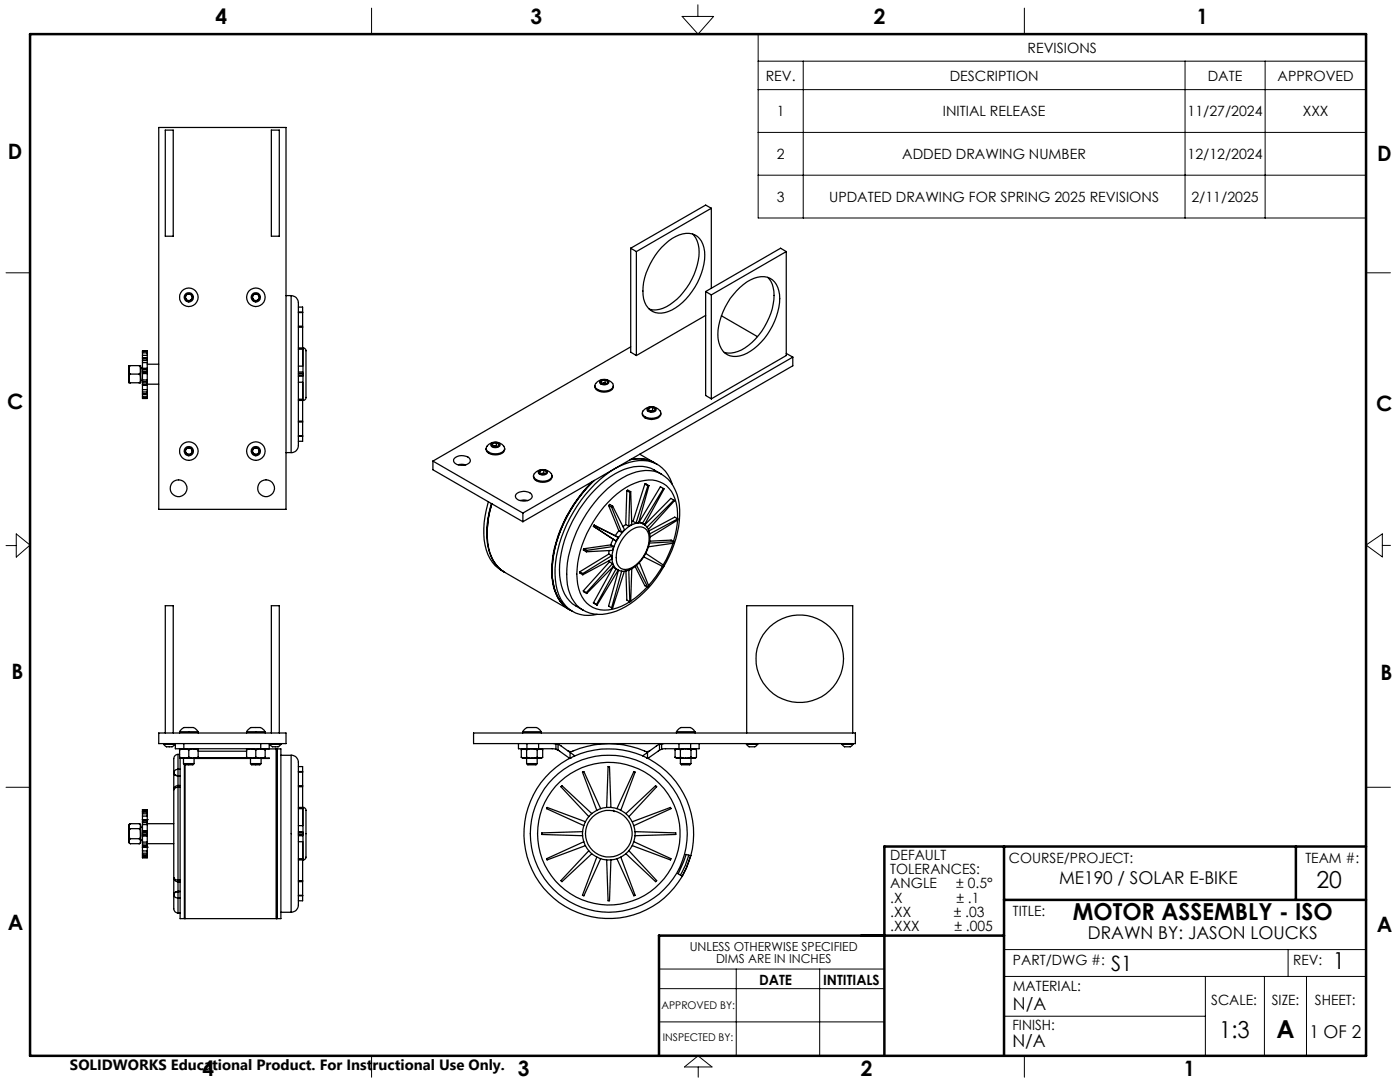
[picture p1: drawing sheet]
<svg xmlns="http://www.w3.org/2000/svg" width="279mm" height="216mm" viewBox="0 0 279 216" stroke-linecap="round" stroke-linejoin="round" font-family="sans-serif">
<g fill="none" stroke="#000" stroke-width=".25">
<path d="M31.7 25.4h25.4v76.2h-25.4zM33 26h1.6v21.1h-1.6zM54.2 26h1.5v21.1h-1.5zM37.3 58.7h.8l.4 .6-.4 .7h-.8l-.4-.7zM50.7 58.7h.7l.4 .6-.4 .7h-.7l-.4-.7zM57.1 59h1M58.1 59a1.69 1.69 0 0 1 1.4 2.2v26.3a2.91 2.91 0 0 1-.6 2.6l-.8 .2M58.1 59v31.3M125.9 49.5v20.8l1.1 .6M125.9 49.5l1.1 .7M127 50.2v20.7M132 49.4a7.5 7.5 0 0 1 5.5-2.8 3.5 3.5 0 0 1 3.1 3.6 13.1 13.1 0 0 1-7.2 12 3.5 3.5 0 0 1-5.1-3.3 12.9 12.9 0 0 1 3.7-9.5z"/>
<path d="M138.3 46.7a5.8 5.8 0 0 1 1 5.3 13.4 13.4 0 0 1-7 9.5 4.2 4.2 0 0 1-2.7 .2M140.8 58.2l1.2 .6M140.8 58.2v20.7l1.2 .7M142 41.6l-15 8.6M142 41.6v15.9M142 58.8v20.8M142 41.6l-1.2-.7-14.9 8.6M147.7 57.4a6.1 6.1 0 0 1 5.4-2.1 4 4 0 0 1 2.5 4.3 13.3 13.3 0 0 1-7.2 11.2 3.4 3.4 0 0 1-5-2.5 12.1 12.1 0 0 1 3-9.5zM153.2 55.4a5.8 5.8 0 0 1 1.1 5.3 13 13 0 0 1-7.1 9.4 4.5 4.5 0 0 1-2.7 .2M156.9 50.2l-1.1-.7-15 8.7M156.9 50.2l-14.9 8.6M156.9 50.2v20.7l-14.9 8.7"/>
<path d="M25.8 73v3.4M25.8 73h.2M25.8 76.4h.2M26 73l-.2 .1v.5a1.03 1.03 0 0 0 .1 1h.1M26 74.6l-.1 .2-.1 .4a1.06 1.06 0 0 0 .1 1.1l.1 .1M26 74.6h1.8M26 73h1.8M26 76.4h1.8M27.8 76.4h.2M27.8 74.6l.1 .1a1.03 1.03 0 0 1 .1 1.1v.4l-.2 .2M27.8 73h.1a1.06 1.06 0 0 1 .1 1.1l-.1 .5h-.1M27.8 73h.2"/>
<path d="M28 73v3.4M28 73.4h.4M28 75.9h.4M28.4 73.7v.4M28.4 74.3v.2M28.4 76.4v.3M28.4 73.5v.1M28.4 75.8v.3M28.4 74.5v1.3M28.4 76.8h.1M28.4 72.4v1.1M28.4 71.4v.2"/>
<path d="M28.4 71.9v.5M28.4 76.8v1M28.4 77.8v.4M28.4 78.5v.2M28.4 70.9v.5M28.4 70.4v.5M28.4 70.1v-.1h1v.1M28.4 78.7v.5M28.4 79.4v.1h1v-.1M28.4 70.1v.3M28.4 71.6v.3M28.4 73.6v.1"/>
<path d="M28.4 74.1v.2M28.4 76.1v.3M28.4 76.7v.1M28.4 78.2v.3M28.4 79.2v.2M28.4 73.5h1M28.4 76.8h1M28.4 71.4h1M28.4 78.7h1M28.4 73.7h1M28.4 74.1h1M28.4 74.3h1"/>
<path d="M28.4 73.6h1M28.4 74.5h1M28.4 76.4h1M28.4 76.7h1M28.4 76.1h1M28.4 75.8h1M28.4 72.4h1M28.4 71.6h1M28.4 71.9h1M28.4 77.8h1M28.4 78.2h1M28.4 78.5h1"/>
<path d="M28.4 70.9h1M28.4 70.4h1M28.4 70.1h1M28.4 79.2h1M28.4 79.4h1M29.4 73.7v.4M29.4 74.3v.2M29.4 76.4v.3M29.4 73.5v.1M29.4 75.8v.3M29.4 74.5v1.3M29.4 76.8h.1"/>
<path d="M29.4 72.4v1.1M29.4 71.4v.2M29.4 71.9v.5M29.4 76.8v1M29.4 77.8v.4M29.4 78.5v.2M29.4 70.9v.5M29.4 70.4v.5M29.4 78.7v.5M29.4 70.1v.3M29.4 71.6v.3M29.4 73.6v.1"/>
<path d="M29.4 74.1v.2M29.4 76.1v.3M29.4 76.7v.1M29.4 78.2v.3M29.4 79.2v.2M29.4 72.7h2.3M29.4 76.7h2.3M59.5 61.3h.9v11.8h-.9M59.5 74.2h.9v.9h-.9M59.5 76.3h.9v11.8h-.9M59.5 79.9h1M59.5 69.4h1"/>
<path d="M59.5 74.5h.9M59.5 74.8h.9M59.5 69.7h.9M59.5 79.7h.9M59.5 65.1h.9M59.5 65.3h.9M59.5 62.4h.9M59.5 62.3h.9M60.5 69.4a.69 .69 0 0 1 .6 1v8.4a.78 .78 0 0 1-.6 1.1M60.5 69.4v10.5M118.7 76.9a1.25 1.25 0 0 0 1.4 1.3h.5a1.51 1.51 0 0 0 1.8-1.3M118.9 76.5a2.03 2.03 0 0 1 3.5 .4 1.59 1.59 0 0 1-1.8 1.1 1.67 1.67 0 0 1-1.9-1.1z"/>
<path d="M119.7 76.1a1.07 1.07 0 0 1 1.8 .2 1.1 1.1 0 0 1-1.8 0zM120.1 76v.5M120.2 76.6l.2-.1zM120.8 76.4l.2 .2-.6-.1M120.8 75.8l.5 .3-.2 .5-.7 .1-.6-.3 .3-.4M120.8 75.8l-.7 .2M120.8 75.8v.6M120.8 76.4l-.4 .1M125.9 69.2l-39.5 22.8M140.8 62.9l-13.8 8M144 63l7.2 4.2M156.9 70.5l1.3 .8"/>
<path d="M158.2 71.3l-53.8 31.1M158.2 71.3v1.7l-53.8 31.1M37.3 89.4h.8l.4 .6-.4 .7h-.8l-.4-.7zM50.7 89.4h.7l.4 .6-.4 .7h-.7l-.4-.7zM57.1 90.3h1M59.5 84h.9M59.5 84.2h.9M59.5 87h.9M59.5 87.1h.9M86.4 92l18 10.4M86.4 92v1.7l18 10.4M90.7 91.5a2.23 2.23 0 0 1 3.1 .2 1.11 1.11 0 0 1-1.3 1.2h-.5a1.25 1.25 0 0 1-1.5-1.2z"/>
<path d="M91.4 92.7l.7-.1 .9 .1M97 89.5a1.25 1.25 0 0 0 1.4 1.2l.5 .1a1.52 1.52 0 0 0 1.8-1.3M97.5 88.7a2.02 2.02 0 0 1 3.2 .8 2.07 2.07 0 0 1-2.8 .9 .93 .93 0 0 1-.8-.7 .93 .93 0 0 1 .4-1zM98.1 88.4l.6-.1a.66 .66 0 0 1 .8 0 .66 .66 0 0 1 .2 .7l-.3 .2a1.06 1.06 0 0 1-1.5-.4zM98.3 88.5v.5M98.5 89.1l.2-.1zM98.7 89l.6 .1M99.1 88.4l.5 .3-.2 .4-.7 .1-.6-.3 .2-.4M99.1 88.4l-.8 .1M99.1 88.4v.6M99.1 89l.2 .1M99.1 89h-.4"/>
<path d="M103 98.6a2.23 2.23 0 0 1 3.2 .2 1.11 1.11 0 0 1-1.4 1.2h-.4a1.25 1.25 0 0 1-1.5-1.2zM103.8 99.9l.7-.1 .8 .1M106.5 94.9a1.25 1.25 0 0 0 1.3 1.3h.5a1.51 1.51 0 0 0 1.9-1.3M106.6 94.5a2.03 2.03 0 0 1 3.6 .4 2.09 2.09 0 0 1-3.2 .8 .78 .78 0 0 1-.4-1.2zM107.5 94.1a1.07 1.07 0 0 1 1.8 .2 1.1 1.1 0 0 1-1.9 0zM107.8 93.9v.6M108.2 94.5h-.3M108.5 94.4l.3 .2-.6-.1M108.5 93.8l.6 .3-.2 .4-.8 .2-.5-.3 .2-.5M108.5 93.8l-.7 .1M108.5 93.8v.6M108.5 94.4l-.3 .1"/>
<path d="M118.2 96.1a27.3 27.3 0 0 0-8.1 17.2 9.7 9.7 0 0 0 2.3 7.4l1.2 .9-12.9-7.4a7.6 7.6 0 0 1-3.4-6.1 19.2 19.2 0 0 1 .9-7.6M118.6 95.9a26.8 26.8 0 0 0-8.4 18.3 9.1 9.1 0 0 0 2.3 6.5M118.6 95.8a26.8 26.8 0 0 0-8.4 18.5 8.5 8.5 0 0 0 3.4 7.3l.7 .4M120.4 98.4a14.1 14.1 0 0 1 8.4-4.5 6.3 6.3 0 0 1 6.3 4.8 18.3 18.3 0 0 1-2.1 13.4 20.8 20.8 0 0 1-10 9.9 7.1 7.1 0 0 1-7.9-1.2 9.6 9.6 0 0 1-2-7.4 24.9 24.9 0 0 1 7.3-15zM125.1 97.9l.2-.1 .6 .3M125.1 97.9l-.2 6.8M125.1 97.9l.6 .3M125.7 98.2l-.2 6.8M125.7 91.8a6.7 6.7 0 0 1 5.5 .9M125.9 98.1l.2 6.6-.6 .3M125.9 98.1l-.2 .1M127.7 90.6l2.8 1.7a6.6 6.6 0 0 0-4.6-.6"/>
<path d="M128.2 82.4a1.24 1.24 0 0 0 1.3 1.2h1a1.24 1.24 0 0 0 1.4-1.2M128.3 82a2.02 2.02 0 0 1 3.6 .4 1.54 1.54 0 0 1-1.9 1.1 1.54 1.54 0 0 1-1.8-1.1zM128.7 96.6h.2l.6 .3M128.7 96.6l-2.4 7.4M128.7 96.6l.6 .3M129.2 81.6a1.09 1.09 0 0 1 1.8 .2 1.08 1.08 0 0 1-1.9-.1zM129.3 96.9l-2.4 7.5M129.5 96.9l-2 7.4-.6 .1M129.5 81.4v.6M129.5 96.9h-.2M129.9 82h-.3M130.2 81.9l.3 .2-.6-.1"/>
<path d="M130.2 81.3l.6 .3-.2 .4-.8 .1-.5-.3 .2-.4M130.2 81.3l-.7 .1M130.2 81.3v.6M130.2 81.9l-.3 .1M132 94.6a7.9 7.9 0 0 0-9.3-.1 24.6 24.6 0 0 0-11 19.2 8 8 0 0 0 3.2 7.2l1.4 .8M132.4 97.5l-.6-.4-4.2 7M132.4 97.5h.1l-3.9 7.2M132.4 97.5l-4.2 7M134.1 96.6a6.3 6.3 0 0 0-8.5-4.3 20.4 20.4 0 0 0-10.4 8.6 23.9 23.9 0 0 0-4.4 14.8 7 7 0 0 0 5.8 7.1l2.6-.2M134.5 99.8l-.6-.4-5.2 5.3M134.5 99.8l-5.4 5.4M134.5 99.8v.2l-5.1 5.7"/>
<path d="M97.5 100.1a16.4 16.4 0 0 0-.1 10.5 6.6 6.6 0 0 0 3.2 3.6M98.1 100.5a16.4 16.4 0 0 0-.1 10.5 7 7 0 0 0 2.7 3.2M98.1 100.5v.3a18.8 18.8 0 0 0-.9 5.6M104.4 102.4v1.7M115.7 114.1v.2l.6 .4M115.7 114.1l.6 .3M116.3 114.4v.3M116.4 117.9l.7 .5M116.4 117.9l.6 .4M116.5 109.5l-.1 .2 .6 .4M116.5 109.5l.6 .3M117 118.3l.1 .1"/>
<path d="M117.1 109.8l-.1 .3M118.4 105l3.9 2.6M118.4 105l.6 .4M118.6 104.8l4.2 2.1M118.6 104.8l-.2 .2M118.6 104.8l.6 .3M119 105.4l3.9 2.5M119.2 105.1l-.2 .3M119.2 105.1l4.2 2.1M121.5 100.9l.2-.3 .6 .4M121.5 100.9l2 5M121.5 100.9l.6 .3"/>
<path d="M121.5 110.6l-5.8 3.5M121.5 110.6l.6 .3M121.6 109.9l-.1 .7M121.6 111.9v.2M121.6 112.1l-5.2 5.8M121.6 112.1l.6 .4M121.9 108.7l-5.4 .8M121.9 108.7l.6 .3M122.1 101.2l2 5.1M122.1 110.9v.7l-5.8 3.1M122.1 110.9l-5.8 3.5M122.2 112.5l.3 .5-5.4 5.4"/>
<path d="M122.2 112.5l-5.2 5.8M122.3 101l2.3 4.7-.5 .6M122.3 101l-.2 .2M122.3 113.1v.1M122.3 107.6l-.4 1.1M122.3 113.2l-3.9 7.1M122.3 107.6l.6 .3M122.3 113.2l.6 .3M122.5 109l-.3 .8-5.2 .3M122.5 109l-5.4 .8M122.8 106.9l.6 .3M122.9 113.5l.3 .1"/>
<path d="M122.9 113.5l-3.9 7.1 .2 .1M123.4 107.2l-.5 .7M123.4 113.8l-4.2 6.9M123.4 113.8l-1.9 7.1 .6 .4M123.5 105.9l-.7 1M123.5 105.9l.6 .4M124.1 113.9l-2 7.4M124.6 114l-2.3 7.3h-.2M124.8 106.8a3.8 3.8 0 0 1 3.5-1.6 2.31 2.31 0 0 1 1.2 2.6 6.9 6.9 0 0 1-4.2 5.8 1.92 1.92 0 0 1-2.3-2.3 6.9 6.9 0 0 1 1.8-4.5zM124.9 104.7l-.6 .4M124.9 104.7l.6 .3M124.9 113.9l.2 5.8 .6 .4"/>
<path d="M125.5 113.7l.2 6.4M126.1 113.5l-.2 6.5-.2 .1M126.3 104l-.3 .1M126.3 104l.6 .4M126.8 113l1.9 3.9 .6 .3M127 112.8l2.3 4.4M127.5 104.1h.1M127.6 104.1l.6 .4M127.6 112.3l1.9 4.7-.2 .2M128.2 104.5l.3 .1M128.5 104.6h.1M128.5 104.6a3.5 3.5 0 0 0-4 1.3 7.2 7.2 0 0 0-2.2 6.6l.5 .8 .4 .3"/>
<path d="M128.5 104.6a3.7 3.7 0 0 1 1 4.3 7.4 7.4 0 0 1-4.4 5 2.25 2.25 0 0 1-1.9-.3M128.9 110.4l3.6 2.5-.1 .2-3.9-2M129.2 117.1l-1.5 1.5-1.8 1.3M129.7 108l4.2-.2 .6 .3M132.2 113l-1.2 1.9-1.6 1.9M134.3 108.4l-.8 2-1.1 2.3M134.5 108.1v.3l-5.1 .7M134.5 108.1l-4.9 .3M135.2 103.5a8.4 8.4 0 0 0-2.2-6.6 5.9 5.9 0 0 0-6.2-.5 18.8 18.8 0 0 0-9.1 9 18.3 18.3 0 0 0-2.4 11.2 5.6 5.6 0 0 0 7.8 4.7l2.6-1.2M135.2 103.8l-.2 1.9-.6 2.3M135.3 103.5l-.6-.3-5.2 2.7M135.3 103.5l-5.7 3"/>
<path d="M135.3 103.5v.3l-5.6 3.4M118.4 120.3l.2 .1M118.4 120.3l.8 .4M31.7 146.3h25.4v2.1h-25.4zM32.7 148.5l.1 .2a1.49 1.49 0 0 0 2.1-.2M32.7 148.5h2.2M32.7 148.4v.1M33 146.3v-25.4h1.6v25.4M34.7 157.6v17.5M34.7 154.2a.76 .76 0 0 0 .8 .6M34.7 154.2v3.4M34.7 154.2h.1"/>
<path d="M34.9 148.4v.1M35 148.4v1h1.7M35.5 156.7a.84 .84 0 0 0-.8 .9M35.5 150.5a1.02 1.02 0 0 0-.8 1.4v2.3M35.5 157.1a.84 .84 0 0 0-.8 .5M35.5 157.1v18.5M35.5 153.5a.79 .79 0 0 0-.8 .7M35.5 153.5v1.3M35.5 156.7v.4M35.5 154.8v1.9M35.5 150.5v3M35.5 156.7h.4"/>
<path d="M35.5 150.5h.3M35.5 157.1h.4M35.5 154.8h.4M35.5 153.5h.4M35.5 154.8h.1M35.8 146l.3-.4a1.43 1.43 0 0 1 1.6-.4 1.6 1.6 0 0 1 1.8 .8M35.8 149.6a2.09 2.09 0 0 1 1.9 0M35.8 151.1l1 .2M35.8 151.1v.2h1M35.8 149.4v.2M35.8 146h3.7M35.8 146v.3"/>
<path d="M35.8 149.6v1.5M35.9 151.3v32h.9v-30.8M36.6 152.4h2.1M36.6 152.4l.3 .2h1.6l.2-.2M36.6 151.3v1.1M36.7 148.4v1M36.7 149.4h15.3M36.8 151.3h1.8M36.9 152.6v30.7M37.7 151.1l-.9 .2M37.7 151.1l.9 .2M37.7 149.6a2.17 2.17 0 0 1 1.8 0"/>
<path d="M37.7 149.6v1.5M38.7 152.4v-1.1h11.3v1.1M39.5 151.1l-.9 .2M39.5 149.4v.2M39.5 151.1v.2h-.9M39.5 146v.3M39.5 149.6v1.5M39.5 149.9h9.7M39.5 151.3h9.7M39.5 151.2h9.7M49.2 146l.2-.3a1.5 1.5 0 0 1 1.6-.5 1.6 1.6 0 0 1 1.9 .8M49.2 149.6a2.09 2.09 0 0 1 1.8 0"/>
<path d="M49.2 151.1l.9 .2M49.2 149.4v.2M49.2 151.1v.2h.9M49.2 146h3.7M49.2 146v.3M49.2 149.6v1.5M50 152.4h2.1M50 152.4l.2 .2h1.7l.2-.2M50.1 151.3h1.9M51 151.1l-.9 .2M51 151.1l1 .2M51 149.6a2.17 2.17 0 0 1 1.9 0"/>
<path d="M51 149.6v1.5M52 148.4v1M52.9 151.1l-.9 .2M52.9 151.1v.2h-.9M52.9 149.4v.2M52.9 146v.3M52.9 149.6v1.5M52.9 151.3h.8h-1.6v1.1M52.9 149.4h2.2M53.7 148.4v1h-1.7M53.8 148.5l.1 .2a1.49 1.49 0 0 0 2.2-.2M53.8 148.5h2.3"/>
<path d="M53.8 148.4v.1M54.2 146.3v-25.4h1.5v25.4M55.1 149.4v33.9M55.2 149.9h.1M55.3 149.4v33.9M55.3 149.4h.8v33.9h-.8M56.1 148.4v.1M56.1 150.7h2M58.1 150.7a1.59 1.59 0 0 1 1.4 2.1v26.2a3.8 3.8 0 0 1-.4 2.6l-1 .4M58.1 150.7v31.3M59.5 156.8h.9M59.5 153h.9v11.7h-.9"/>
<path d="M59.5 157h.9M59.5 154.1h.9M59.5 154h.9M94.5 146.3h76.2v2.1h-76.2zM103.5 148.4v1h1.7M104 149.6l.5-.2 .6 .2M104 151.1l.6 .2M104 149.6v1.5M104.3 146l.3-.4a1.38 1.38 0 0 1 1.5-.4 1.64 1.64 0 0 1 1.9 .8M104.3 146h3.7M104.3 149.4l-.3 .2M104.3 146v.3"/>
<path d="M104.6 151.3h1.6M105.1 149.6a2.75 2.75 0 0 1 2.1 0M105.1 151.1l1.1 .2M105.1 151.1l-.5 .2M105.1 152.4h2.1M105.1 152.4l.2 .2h1.7l.2-.2M105.1 149.6v1.5M105.1 151.3v1.1M105.2 149.4l5.7 .1M105.2 148.4v1M106.2 151.3h1.6M107.2 149.6l.5-.2 .6 .2"/>
<path d="M107.2 151.1l.6 .2M107.2 151.1l-1 .2M107.2 149.6v1.5M107.2 151.3v1.1M107.5 148.4v1M108 149.4l.3 .2M108 146v.3M108.3 151.1l-.5 .2M108.3 149.6v1.5M110.5 148.4h.4M110.9 148.4l.5 .1M110.9 149.5l.5 .2"/>
<path d="M110.9 148.4v1.1M111.4 149.7l2.4 1.6M111.4 148.5l2.4 1.6M111.4 148.5v1.2M113.2 149.8a1.02 1.02 0 0 0 1.1 .1 18.7 18.7 0 0 1 14.8 .1l.7-.2M113.8 151.3h.1M113.8 151.3l.1-.1zM113.8 150.1l.9 .7M113.8 150.1v1.2M113.8 151.3h-.1M114.7 150.8h.1M128.3 150.8h.1"/>
<path d="M129.1 151.2l.1 .1zM129.2 151.3h.1M129.2 150.1l-.9 .7M129.2 150.1v1.2M131.6 149.7l-2.4 1.6M131.6 148.5l-2.4 1.6M131.6 148.5v1.2M132 148.4l-.4 .1M132 149.5l-.4 .2M132 148.4v1.1M132.5 148.4h-.5M134.7 149.6l.5-.2 .6 .2"/>
<path d="M134.7 151.1l.6 .2M134.7 149.6v1.5M135 146l.3-.4a1.38 1.38 0 0 1 1.5-.4 1.64 1.64 0 0 1 1.9 .8M135 146h3.7M135 149.4l-.3 .2M135 146v.3M135.3 151.3h1.5M135.5 148.4v1M135.8 149.6a2.75 2.75 0 0 1 2.1 0M135.8 151.1l1 .2M135.8 151.1l-.5 .2M135.8 152.4h2.1"/>
<path d="M135.8 152.4l.2 .2h1.7l.2-.2M135.8 149.6v1.5M135.8 151.3v1.1M136.8 151.3h1.7M137.8 149.4l-5.8 .1M137.8 148.4v1M137.9 149.6l.5-.2 .6 .2M137.9 151.1l.6 .2M137.9 151.1l-1.1 .2M137.9 149.6v1.5M137.9 151.3v1.1M138.7 149.4l.3 .2"/>
<path d="M138.7 146v.3M139 151.1l-.5 .2M139 149.6v1.5M139.5 148.4v1h-1.7M149 148.5l.1 .2a1.56 1.56 0 0 0 2 0l.1-.2M149 148.5h2.2M149 148.4v.1M149 146.3v-25.4h21.2v25.4M151.2 148.4v.1M168 148.5l.1 .2a1.56 1.56 0 0 0 2 0l.2-.2M168 148.5h2.3M168 148.4v.1"/>
<path d="M170.3 148.4v.1M25.8 164.9v3M25.9 164.4l-.1 .2v3.5l.1 .2M26 168.3h.1M26 165.3a.7 .7 0 0 1-.1-.9h1.9l.2 .1v.6l-.2 .2M26 165.3a2.01 2.01 0 0 0-.1 2l.1 .1M26 167.4h-.1l-.1 .3 .1 .6h1.9M26 167.4h1.8M26 165.3h1.8M26.1 164.4h-.2M27.8 167.4a.75 .75 0 0 1 .1 .9h-.1M27.8 165.3l.2 .2v.9v.8l-.2 .2"/>
<path d="M27.8 164.4h.1M27.9 168.3h-.2M27.9 164.4l.1 .1v3.6l-.1 .2M28 164.8v3M28 165.1h.4M28 167.6h.4M28.4 166.1v.3M28.4 166.7v.1M28.4 165.8v.1M28.4 168.7v.3M28.4 166.8v1.2M28.4 163.6v.3"/>
<path d="M28.4 164.5v1.3M28.4 168v.4M28.4 164.1v.4M28.4 169.1h.1M28.4 163.5h.1M28.4 169.1v.7M28.4 162.8v.7M28.4 169.8v.5M28.4 170.6v.1M28.4 162.4v.4M28.4 161.9v.2M28.4 170.7v.2"/>
<path d="M28.4 171.1h1M28.4 161.6h1M28.4 169h1M28.4 163.5h1M28.4 170.7h1M28.4 161.9h1M28.4 166.1h1M28.4 166.4h1M28.4 166.7h1M28.4 161.6v.3M28.4 162.1v.3M28.4 163.5v.1"/>
<path d="M28.4 163.9v.2M28.4 165.9v.2M28.4 166.4v.3M28.4 168.4v.3M28.4 170.3v.3M28.4 170.9v.2M28.4 165.9h1M28.4 166.8h1M28.4 165.8h1M28.4 168.7h1M28.4 168.4h1M28.4 168h1"/>
<path d="M28.4 163.6h1M28.4 163.9h1M28.4 164.1h1M28.4 164.5h1M28.4 169.8h1M28.4 162.8h1M28.4 170.3h1M28.4 170.6h1M28.4 162.4h1M28.4 162.1h1M28.4 170.9h1M29.4 166.1v.3"/>
<path d="M29.4 166.7v.1M29.4 165.8v.1M29.4 168.7v.3M29.4 166.8v1.2M29.4 163.6v.3M29.4 164.5v1.3M29.4 168v.4M29.4 164.1v.4M29.4 169.1h.1M29.4 163.5h.1M29.4 169.1v.7M29.4 162.8v.7"/>
<path d="M29.4 169.8v.5M29.4 170.6v.1M29.4 162.4v.4M29.4 161.9v.2M29.4 170.7v.2M29.4 164.4h5.3M29.4 168.3h5.3M29.4 161.6v.3M29.4 162.1v.3M29.4 163.5v.1M29.4 163.9v.2M29.4 165.9v.2"/>
<path d="M29.4 166.4v.3M29.4 168.4v.3M29.4 170.3v.3M29.4 170.9v.2M34.7 175.1a.84 .84 0 0 0 .8 .9M34.7 178.5v1.4a2.84 2.84 0 0 0 .2 2l.6 .3M34.7 175.1a.74 .74 0 0 0 .8 .5M34.7 175.1v3.4M34.7 178.5a.79 .79 0 0 0 .8 .7M34.7 178.5h.1M35.5 177.9a.76 .76 0 0 0-.8 .6M35.5 177.9v1.3"/>
<path d="M35.5 175.6v.4M35.5 176v1.9M35.5 179.2v3M35.5 176h.4M35.5 175.6h.4M35.5 177.9h.4M35.5 179.2h.4M35.5 177.9h.1M59.5 171.6h1M59.5 161.1h1M59.5 165.9h.9v.9h-.9M59.5 168h.9v11.7h-.9"/>
<path d="M59.5 166.2h.9M59.5 166.5h.9M59.5 161.4h.9M59.5 171.3h.9M59.5 175.7h.9M59.5 175.9h.9M59.5 178.6h.9M59.5 178.8h.9M60.5 161.1a.72 .72 0 0 1 .6 1v8.5a.72 .72 0 0 1-.6 1M60.5 161.1v10.5M116.3 165.9l-8.2 .3v.3l8.2 .3M116.5 168l-7.4 3.3 .1 .3 7.6-2.9"/>
<path d="M116.8 164l-7.6-2.9-.1 .3 7.4 3.3M117.5 169.8l-5.6 5.9 .2 .2 6-5.5M118.1 162.3l-6-5.5-.2 .2 5.6 5.9M119.1 171l-2.9 7.6 .3 .2 3.4-7.5M119.9 161.4l-3.4-7.4-.3 .1 2.9 7.6M121.1 161.1l.3-8.1h.2l.3 8.1M121.1 171.6l.3 8.1h.2l.3-8.1M122.4 161.7l.2 .3M123.1 161.4l3.4-7.4 .3 .1-2.9 7.6M123.9 171l2.9 7.6-.3 .2-3.4-7.5M124.9 162.3l5.9-5.5 .3 .2-5.6 5.9M125.5 169.8l5.6 5.9-.3 .2-5.9-5.5"/>
<path d="M126.2 164l7.6-2.9 .1 .3-7.4 3.3M126.5 168l7.4 3.3-.1 .3-7.6-2.9M126.7 165.9l8.2 .3v.3l-8.2 .3M137.4 170.6a14 14 0 0 1-1.6 4M137.8 170.7l-.9 2.5-.8 1.6M137.9 170.7l-1-.2-.5 1.5-1.1 2.3 .9 .5M137.9 170.7a16.9 16.9 0 0 0-19.3-21 16.9 16.9 0 0 0-11 26.4 16.9 16.9 0 0 0 28.6-1.3M137.9 170.7l-.9 2.5-.8 1.6M35.5 182.2h.4M36.8 183.2l.1 .1M36.9 183.3h18.2M55.2 182.9h.1"/>
<path d="M56.1 182h2"/>
<circle cx="37.7" cy="59.3" r=".93"/>
<circle cx="37.7" cy="59.3" r=".66"/>
<circle cx="37.7" cy="59.3" r="1.85"/>
<circle cx="51" cy="59.3" r=".93"/>
<circle cx="51" cy="59.3" r=".66"/>
<circle cx="51.1" cy="59.3" r="1.86"/>
<circle cx="35.6" cy="97.4" r="1.68"/>
<circle cx="37.7" cy="90" r=".93"/>
<circle cx="37.7" cy="90" r=".66"/>
<circle cx="37.7" cy="90" r="1.85"/>
<circle cx="51" cy="90" r=".93"/>
<circle cx="51" cy="90" r=".66"/>
<circle cx="51.1" cy="90" r="1.86"/>
<circle cx="53.1" cy="97.4" r="1.68"/>
<circle cx="159.6" cy="131.5" r="8.7"/>
<circle cx="121.5" cy="166.4" r="5.3"/>
<circle cx="121.5" cy="166.4" r="15.7"/>
<circle cx="121.5" cy="166.4" r="4.7"/>
<circle cx="121.5" cy="166.4" r="14.2"/>
</g>
<g fill="none" stroke="#000" stroke-width=".2">
<path d="M74.2 1.6v5.2M136.1 3.3h6.3l-3.1 3.5zM139.3 1v2.3M151.3 6.8h121.3v36.7h-121.3zM151.3 12.2h121.3M151.3 17.9h121.3M160.3 12.2v31.3M204.4 1.6v5.2M236.5 12.2v31.3M252.5 12.2v31.3M151.3 26.4h121.3M151.3 35h121.3"/>
<path d="M1.2 54.4h4.8M272.6 54.4h4.9M1.2 108.9h2M3.2 106.5l2.8 2.3-2.8 2.4zM272.6 108.8l3.3-2.3v4.6zM275.9 108.8h1.6M1.2 157.1h4.8M272.6 157.1h4.9M131.5 193.4h45M131.5 197.3h45M146.9 193.4v17.3M163.6 193.4v17.3"/>
<path d="M200.4 194.8h72.2M200.4 189.5h72.2M240.6 194.8v15.9M252.3 194.8v15.9M257.1 189.5v5.3M260.7 194.8v15.9M74.2 210.7v4.2M131.5 203.9h45M136.6 212.9l2.7-2.2 2.8 2.2zM139.3 212.9v2M200.4 202.8h40.2M204.4 210.7v4.2"/>
</g>
<path d="M6 6.8h266.6v203.9h-266.6zM200.4 179.6h72.2M200.4 168.9v41.8M258.6 168.9v10.7M272.6 168.9h-96.1v41.8M200.4 186.7h-68.9v24" fill="none" stroke="#000" stroke-width=".5"/>
<text font-size="4.9" x="254.7" y="207.1">A</text>
<g font-size="4.7">
<text x="262.7" y="177.2">20</text>
<text x="214.1" y="183.7">MOTOR ASSEMBLY - ISO</text>
<text x="266" y="193.4">1</text>
<text x="243.3" y="207.1">1:3</text>
</g>
<g font-size="4.2">
<text x="43" y="4.7">4</text>
<text x="105.9" y="4.7">3</text>
<text x="174.4" y="4.7">2</text>
<text x="238.8" y="4.7">1</text>
<text x="1.6" y="31.7">D</text>
<text x="274.8" y="32">D</text>
<text x="1.4" y="81.6">C</text>
<text x="274.6" y="82">C</text>
<text x="2.3" y="135.4">B</text>
<text x="275.5" y="135.8">B</text>
<text x="1.5" y="185.6">A</text>
<text x="274.8" y="186">A</text>
<text x="221.7" y="193.7">S1</text>
<text x="40.4" y="214.8">4</text>
<text x="103.3" y="214.8">3</text>
<text x="171.8" y="214.8">2</text>
<text x="236.3" y="214.8">1</text>
</g>
<g font-size="3.5">
<text x="211.4" y="176.4">ME190 / SOLAR E-BIKE</text>
<text x="217.1" y="187.4">DRAWN BY: JASON LOUCKS</text>
<text x="202.2" y="201.6">N/A</text>
<text x="202" y="209">N/A</text>
<text x="261.3" y="207.1">1 OF 2</text>
</g>
<text font-size="3" x="14" y="213.5">SOLIDWORKS Educational Product. For Instructional Use Only.</text>
<g font-size="2.8">
<text x="205.1" y="10.5">REVISIONS</text>
<text x="152.8" y="16.1">REV.</text>
<text x="189.5" y="16.1">DESCRIPTION</text>
<text x="241" y="16.1">DATE</text>
<text x="255" y="16.1">APPROVED</text>
<text x="155" y="23.2">1</text>
<text x="188.2" y="23.2">INITIAL RELEASE</text>
<text x="237" y="23.2">11/27/2024</text>
<text x="260" y="23.2">XXX</text>
<text x="155" y="31.7">2</text>
<text x="180.1" y="31.7">ADDED DRAWING NUMBER</text>
<text x="237" y="31.7">12/12/2024</text>
<text x="155" y="40.3">3</text>
<text x="165.5" y="40.3">UPDATED DRAWING FOR SPRING 2025 REVISIONS</text>
<text x="237.8" y="40.3">2/11/2025</text>
<text x="177.7" y="171.6">DEFAULT</text>
<text x="201.4" y="172.1">COURSE/PROJECT:</text>
<text x="260.5" y="172.1">TEAM #:</text>
<text x="177.7" y="174.4">TOLERANCES:</text>
<text x="177.7" y="177.3">ANGLE</text>
<text x="190.8" y="177.3">± 0.5°</text>
<text x="177.7" y="180.1">.X</text>
<text x="177.7" y="182.9">.XX</text>
<text x="177.7" y="185.7">.XXX</text>
<text x="190.3" y="182.9">± .03</text>
<text x="190.5" y="185.7">± .005</text>
<text x="190.9" y="180.1">± .1</text>
<text x="202.2" y="182.7">TITLE:</text>
<text x="151.5" y="196.5">DATE</text>
<text x="164.3" y="196.5">INTITIALS</text>
<text x="202.2" y="197.8">MATERIAL:</text>
<text x="202.2" y="192.6">PART/DWG #:</text>
<text x="258.1" y="192.6">REV:</text>
<text x="241.7" y="200.6">SCALE:</text>
<text x="253.8" y="200.6">SIZE:</text>
<text x="262.4" y="200.6">SHEET:</text>
<text x="202" y="205.5">FINISH:</text>
</g>
<g font-size="2.5">
<text x="137.6" y="189.8">UNLESS OTHERWISE SPECIFIED</text>
<text x="142.9" y="192.3">DIMS ARE IN INCHES</text>
</g>
<g font-size="2.1">
<text x="132" y="201.4">APPROVED BY:</text>
<text x="132.3" y="207.6">INSPECTED BY:</text>
</g>
</svg>
